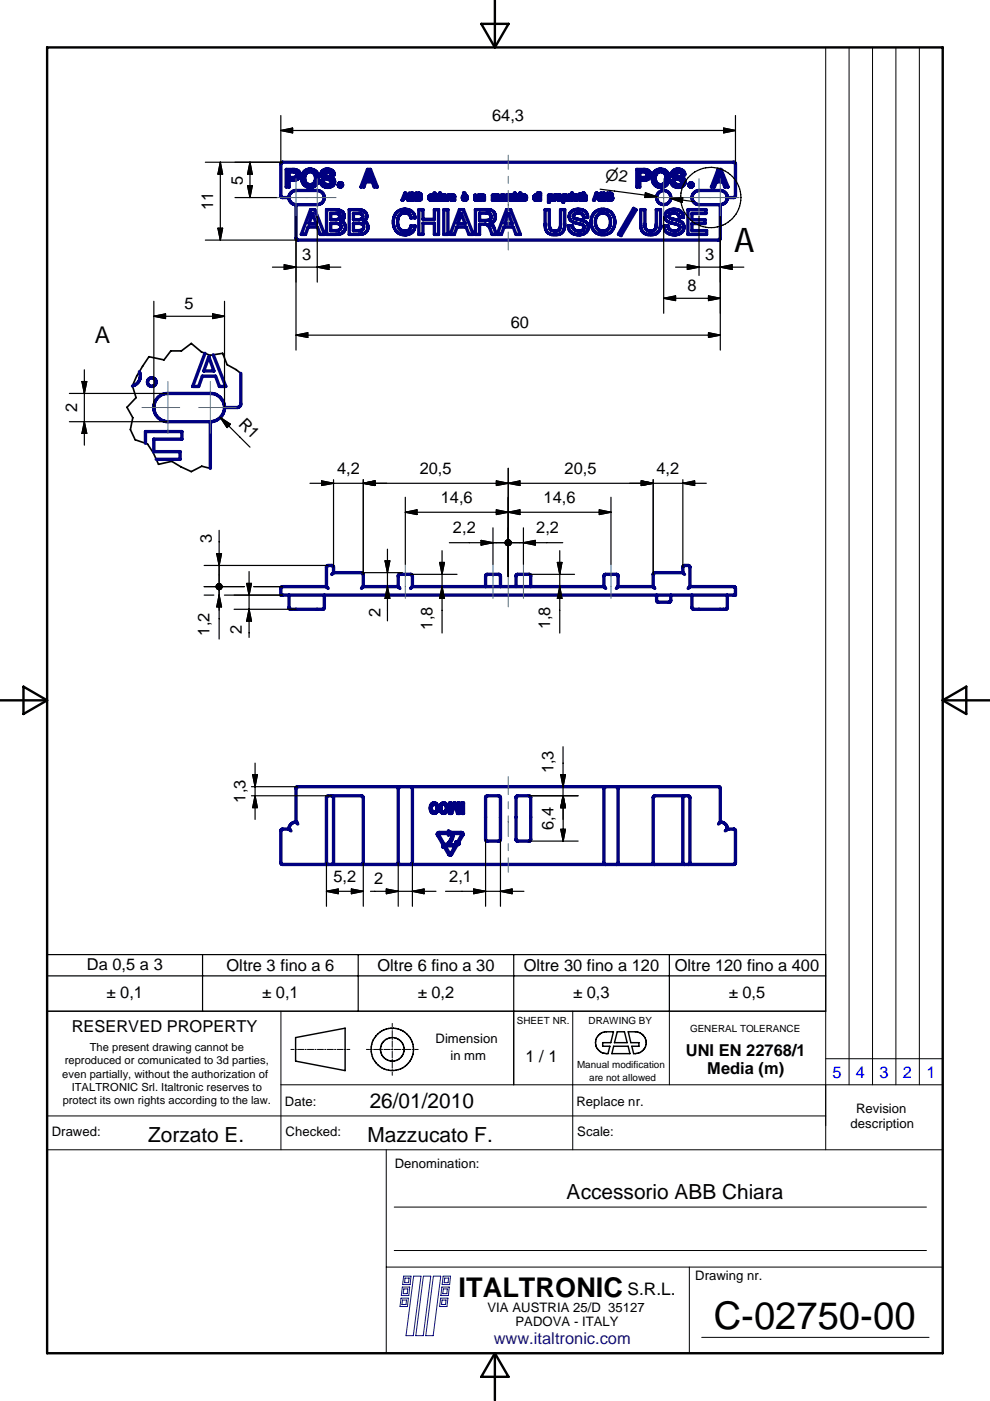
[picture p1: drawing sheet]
<svg xmlns="http://www.w3.org/2000/svg" width="210mm" height="297mm" viewBox="0 0 210 297" stroke-linecap="round" stroke-linejoin="round" font-family="sans-serif">
<g fill="none" stroke="#000080" stroke-width=".71">
<path d="M60.7 35.9h1.7a1.17 1.17 0 0 1 1.2 1.3 1.17 1.17 0 0 1-1.4 1h-.9v1.4h-.6zM61.3 36.5h.8a.59 .59 0 0 1 .8 .4 .59 .59 0 0 1-.5 .7h-1.1zM64.5 36.4a1.87 1.87 0 0 1 2.5 .1 1.87 1.87 0 0 1 0 2.6 1.87 1.87 0 0 1-2.5 .1 2.24 2.24 0 0 1 0-2.8zM64.9 36.8a1.15 1.15 0 0 1 1.4-.3 1.15 1.15 0 0 1 .6 1.3 1.2 1.2 0 0 1-1.4 1.3 1.2 1.2 0 0 1-.9-1.6zM68.4 36.2a1.46 1.46 0 0 1 1.5-.3 1.46 1.46 0 0 1 1 1.2h-.6a.81 .81 0 0 0-.8-.7 .81 .81 0 0 0-.8 .6l.4 .3 .8 .2a1.11 1.11 0 0 1 1.1 1.1 1.11 1.11 0 0 1-1.2 1.1 1.46 1.46 0 0 1-1.9-1.3l.7 .1a.99 .99 0 0 0 1.6 .4 .49 .49 0 0 0 .1-.5 .49 .49 0 0 0-.5-.3 1.85 1.85 0 0 1-1.7-1v-.4zM77.9 35.9h.6l1.5 3.7h-.6l-.5-1h-1.4l-.3 1h-.7zM78.2 36.5l.6 1.5h-1.1zM135 35.9h1.7a1.17 1.17 0 0 1 1.2 1.3 1.17 1.17 0 0 1-1.4 1h-.8v1.4h-.7zM135.7 36.5h.8a.59 .59 0 0 1 .8 .4 .59 .59 0 0 1-.6 .7h-1zM138.8 36.4a1.9 1.9 0 0 1 2.7 .1 1.9 1.9 0 0 1-.1 2.7 1.88 1.88 0 0 1-2.6-.1 1.88 1.88 0 0 1-.1-2.6zM139.4 36.6a1.21 1.21 0 0 1 1.5 .1 1.21 1.21 0 0 1 .3 1.4 1.14 1.14 0 0 1-1.3 1 1.14 1.14 0 0 1-1-1.3l.1-.6zM142.8 36.2a1.45 1.45 0 0 1 1.5-.3 1.45 1.45 0 0 1 .9 1.2h-.6a.81 .81 0 0 0-.8-.7 .81 .81 0 0 0-.8 .6l.4 .3 .8 .2a1.11 1.11 0 0 1 1.1 1.1 1.11 1.11 0 0 1-1.1 1.1 1.47 1.47 0 0 1-1.9-1.3h.6a.94 .94 0 0 0 1.3 .7 .51 .51 0 0 0 .5-.5 .51 .51 0 0 0-.6-.5 1.85 1.85 0 0 1-1.7-1l.1-.6z"/>
<path d="M152.3 35.9h.6l1.5 3.7h-.7l-.4-1h-1.4l-.4 1h-.7zM152.5 36.5l.6 1.5h-1.1zM61.3 41.9h-1.4l-.3-.2-.1-6.9 .3-.4h95.9l.2 .4v6.9l-.3 .2h-1.4M61.3 41.9a1.52 1.52 0 0 1 1.5-1.5h4.5a1.5 1.5 0 0 1 1.5 1.5 1.5 1.5 0 0 1-1.5 1.5h-4.5M61.3 41.9a1.48 1.48 0 0 0 1.5 1.5M62.8 43.4v7.1l.3 .4h89.3l.3-.4v-7.1M65.8 44.5h.9l2.1 5.2h-.9l-.6-1.5h-2l-.5 1.5h-.9zM66.3 45.3l.8 2.1h-1.6zM69.2 44.5h1.9a1.47 1.47 0 0 1 1.8 1.7l-.2 .4-.4 .3a1.46 1.46 0 0 1 .9 1.7 1.46 1.46 0 0 1-1.7 1.1h-2.3zM70.1 45.3h1a.7 .7 0 0 1 .9 .2 .7 .7 0 0 1-.1 .9l-.5 .2h-1.3zM70.1 47.4h1a.82 .82 0 0 1 1 .2 .82 .82 0 0 1 .1 1l-.5 .3h-1.6zM74 44.5h1.9a1.44 1.44 0 0 1 1.5 .4 1.44 1.44 0 0 1 .2 1.6l-.6 .4a1.46 1.46 0 0 1 .9 1.7 1.46 1.46 0 0 1-1.6 1.1h-2.3z"/>
<path d="M74.9 45.3h1a.7 .7 0 0 1 .9 .2 .7 .7 0 0 1-.2 1l-1.7 .1zM74.9 47.4h1a.8 .8 0 0 1 1.1 .3 .8 .8 0 0 1-.3 1.1l-1.8 .1zM84.2 44.9a2.23 2.23 0 0 1 3.8 1.3h-.9a1.37 1.37 0 0 0-1.3-1.1 1.37 1.37 0 0 0-1.3 1 2.14 2.14 0 0 0 1 2.9 1.21 1.21 0 0 0 1.6-1.1h.9a2.26 2.26 0 0 1-1.8 1.9 2.26 2.26 0 0 1-2.4-1.2 3.2 3.2 0 0 1 .4-3.7zM85.8 40.9h.2l.6 1.5h-.2l-.1-.4h-.7l-.2 .4h-.2zM85.9 41.1l.3 .7h-.5zM86.8 40.9h.6a.39 .39 0 0 1 .4 .3 .39 .39 0 0 1-.1 .5 .4 .4 0 0 1 .2 .4 .4 .4 0 0 1-.4 .3h-.7zM87 41.1l.6 .1 .1 .2-.7 .2zM87 41.8h.4a.27 .27 0 0 1 .3 .1 .27 .27 0 0 1-.2 .4h-.5zM87.4 41.1h.1M88.2 40.9h.6a.39 .39 0 0 1 .4 .3 .39 .39 0 0 1-.2 .5 .4 .4 0 0 1 .3 .4 .4 .4 0 0 1-.4 .3h-.7zM88.4 41.1h.3a.23 .23 0 0 1 .3 .1 .23 .23 0 0 1-.1 .4h-.5zM88.4 41.8h.4a.27 .27 0 0 1 .3 .1 .27 .27 0 0 1-.2 .4h-.5z"/>
<path d="M88.8 44.5h.9v2h2.4v-2h.9v5.2h-.9v-2.4h-2.4v2.4h-.9zM91.1 41.5l.5-.1 .2 .1v.2h-.1a.29 .29 0 0 0-.4-.2 .29 .29 0 0 0-.2 .3l.2 .5 .5-.2a.53 .53 0 0 1-.8 .2 .53 .53 0 0 1 .1-.8zM92 40.9h.2v.6a.39 .39 0 0 1 .4-.1 .39 .39 0 0 1 .3 .3v.7h-.2l-.1-.9-.4 .2v.7h-.2zM93.2 40.9h.2v.2h-.2zM93.2 41.4h.2v1h-.2zM93.7 41.5l.2-.1a.45 .45 0 0 1 .7 .4v.6l-.2-.1a.38 .38 0 0 1-.5 .2 .38 .38 0 0 1-.2-.5 .38 .38 0 0 1 .4-.2h.3a.27 .27 0 0 0-.3-.3 .27 .27 0 0 0-.3 .2h-.1zM93.8 42.1l.6-.2v.3a.28 .28 0 0 1-.3 .1 .28 .28 0 0 1-.3-.2zM94.1 44.5h.9v5.2h-.9zM94.8 41.4h.2v.1l.4-.1v.2l-.4 .1v.7h-.2zM95.5 41.5l.3-.1a.43 .43 0 0 1 .6 .2v.8l-.2-.1a.39 .39 0 0 1-.5 .2 .39 .39 0 0 1-.2-.5 .39 .39 0 0 1 .5-.2h.2a.26 .26 0 0 0-.2-.3 .26 .26 0 0 0-.3 .2h-.2zM95.7 42.1l.5-.2v.3a.27 .27 0 0 1-.3 .1 .27 .27 0 0 1-.2-.2zM97.4 44.5h.9l2.1 5.2h-1l-.6-1.5h-1.9l-.6 1.5h-.9z"/>
<path d="M97.8 45.3l.8 2.1h-1.5zM98.2 41.5a.53 .53 0 0 1 .6-.1 .53 .53 0 0 1 .3 .6h-.9a.32 .32 0 0 0 .2 .3 .32 .32 0 0 0 .4-.2h.2a.56 .56 0 0 1-.8 .3 .56 .56 0 0 1 0-.9zM98.3 40.9h.2l.2 .3zM98.3 41.7l.4-.2 .2 .3h-.7zM99.1 41.9v.1M100.7 41.4h.2v.8l.1 .1 .3-.2v-.7h.3v1h-.3v-.1l-.1 .1a.34 .34 0 0 1-.5-.2zM100.8 44.5h2.3a1.49 1.49 0 0 1 1.9 1 1.49 1.49 0 0 1-1.1 1.8 1.22 1.22 0 0 1 .8 1l.5 1.4h-.9l-.5-1.4-.5-.7-1.6-.1v2.2h-.9zM101.7 45.2h1.5a.79 .79 0 0 1 .9 .8 .79 .79 0 0 1-1 .7h-1.4zM101.8 41.4l.2 .1a.39 .39 0 0 1 .4-.1 .39 .39 0 0 1 .3 .3v.7h-.2l-.1-.9-.4 .2v.7h-.2zM104.4 41.4l.2 .1 .4-.1 .2 .1a.38 .38 0 0 1 .4-.1 .38 .38 0 0 1 .3 .3v.7h-.2l-.1-.9-.4 .2v.7h-.2v-.8l-.2-.1-.2 .2v.7h-.2zM105.7 41.4h.1M106.2 41.5l.2-.1a.45 .45 0 0 1 .6 .2v.8l-.2-.1a.39 .39 0 0 1-.5 .2 .39 .39 0 0 1-.2-.5 .39 .39 0 0 1 .5-.2h.2a.27 .27 0 0 0-.2-.3 .27 .27 0 0 0-.3 .2h-.2z"/>
<path d="M106.2 41.5h.1M106.3 42.1l.5-.2v.3a.28 .28 0 0 1-.3 .1 .28 .28 0 0 1-.2-.2zM107.3 41.4h.2v.1l.4-.1v.2l-.4 .1v.7h-.2zM107.4 44.5h.9l2 5.2h-.9l-.6-1.5h-1.9l-.6 1.5h-.9zM107.8 45.3l.8 2.1h-1.5zM108.1 41.5l.5-.1 .3 .2-.2 .1a.29 .29 0 0 0-.3-.2 .29 .29 0 0 0-.3 .3v.2a.29 .29 0 0 0 .3 .3 .29 .29 0 0 0 .3-.2h.2a.53 .53 0 0 1-.9 .2 .53 .53 0 0 1 .1-.8zM109.1 40.9h.1v.6a.39 .39 0 0 1 .4-.1 .39 .39 0 0 1 .3 .3v.7h-.2l-.1-.9-.4 .2v.7h-.1zM110.2 40.9h.2v.2h-.2zM110.2 41.4h.2v1h-.2zM113.3 41.5l.2-.1h.4v-.5h.2v1.5l-.2-.1a.47 .47 0 0 1-.6 .1 .47 .47 0 0 1-.1-.6zM113.4 41.7l.2-.2 .3 .1v.5l-.1 .2a.38 .38 0 0 1-.4-.2 .38 .38 0 0 1 0-.4zM114.4 40.9h.2v.2h-.2z"/>
<path d="M114.4 41.4h.2v1h-.2zM115.6 44.5h.9v3.4a1.05 1.05 0 0 0 .9 1.1l.9-.1 .4-.5 .2-3.9h.8v3.2a1.9 1.9 0 0 1-2.4 2.1 1.71 1.71 0 0 1-1.7-1.9zM116.3 41.4l.2 .1a.52 .52 0 0 1 .8 .3 .52 .52 0 0 1-.6 .7l-.2-.1v.5h-.2zM116.6 41.5a.37 .37 0 0 1 .5 .5 .37 .37 0 0 1-.6 .2zM117.5 41.4h.2v.1l.3-.1v.2l-.3 .1v.7h-.2zM118.4 41.6l.2-.1a.38 .38 0 0 1 .3 .5 .38 .38 0 0 1-.5 .2zM119.3 41.4l.2 .1a.51 .51 0 0 1 .8 .4 .51 .51 0 0 1-.8 .5v.5h-.2zM119.5 41.7a.31 .31 0 0 1 .4-.2 .31 .31 0 0 1 .2 .4 .32 .32 0 0 1-.2 .4 .32 .32 0 0 1-.4-.1zM120.5 41.4h.2v.1l.4-.1v.2l-.4 .1v.7h-.2zM121 45a2.29 2.29 0 0 1 3.5 .5l.1 .6h-.8a1.22 1.22 0 0 0-.9-.9 1.22 1.22 0 0 0-1.3 .4 .74 .74 0 0 0 .9 .9l.5 .1a1.67 1.67 0 0 1 1.6 2.2 2.32 2.32 0 0 1-4.1-.5v-.4h.9a1.36 1.36 0 0 0 1 1.1 1.36 1.36 0 0 0 1.4-.6 1.05 1.05 0 0 0-1.2-1l-.4-.1a1.41 1.41 0 0 1-1.4-.8 1.41 1.41 0 0 1 .2-1.5zM121.2 40.9h.2v.2h-.2zM121.2 41.4h.2v1h-.2z"/>
<path d="M121.7 41.6a.53 .53 0 0 1 .6-.2 .53 .53 0 0 1 .3 .6h-.8a.32 .32 0 0 0 .2 .3 .32 .32 0 0 0 .4-.2h.2a.54 .54 0 0 1-.8 .3 .54 .54 0 0 1-.1-.8zM121.9 41.6l.3-.1 .2 .3h-.6zM122.9 41.1h.1v.3h.2v.1h-.2v.6l.3 .3h-.4v-.9h-.2zM123.4 41.5l.2-.1a.5 .5 0 0 1 .7 .2v.8l-.2-.1a.38 .38 0 0 1-.7 .1 .38 .38 0 0 1 .3-.6h.4a.27 .27 0 0 0-.2-.3 .27 .27 0 0 0-.3 .2h-.2zM123.6 42.1l.5-.2v.3a.28 .28 0 0 1-.3 .1 .28 .28 0 0 1-.2-.2zM123.6 40.9h.2l.2 .3zM126 45.1a2.59 2.59 0 0 1 3.3-.3 2.59 2.59 0 0 1 1 3.1 2.56 2.56 0 0 1-3.3 1.7 2.56 2.56 0 0 1-1.6-3.4zM126.4 40.9h.2l.6 1.5h-.2l-.2-.4h-.6l-.2 .4h-.2zM126.5 41.1l.3 .7h-.5zM126.7 45.6a1.65 1.65 0 0 1 2-.2 1.65 1.65 0 0 1 .7 1.9 1.62 1.62 0 0 1-1.7 1.7 1.62 1.62 0 0 1-1.5-1.9l.1-.9zM127.4 40.9l.6 .1a.36 .36 0 0 1 .4 .2 .36 .36 0 0 1-.2 .5 .4 .4 0 0 1 .3 .4 .4 .4 0 0 1-.4 .3h-.7zM127.6 41.1h.3a.23 .23 0 0 1 .3 .1 .23 .23 0 0 1-.1 .4h-.5z"/>
<path d="M127.6 41.8h.4a.27 .27 0 0 1 .3 .1 .27 .27 0 0 1-.2 .4h-.5zM128.8 40.9l.6 .1a.35 .35 0 0 1 .4 .2 .35 .35 0 0 1-.2 .5 .4 .4 0 0 1 .3 .4 .4 .4 0 0 1-.4 .3h-.7zM129 41.1h.3a.24 .24 0 0 1 .3 .2 .24 .24 0 0 1-.3 .3h-.3zM129 41.8h.3a.27 .27 0 0 1 .4 .1 .27 .27 0 0 1-.2 .4h-.5zM134.3 44.2l.6 .3-3.2 5.5-.6-.3zM135.8 44.5h.9l.1 3.4a1 1 0 0 0 .8 1.1l1-.1 .4-.5 .1-3.9h.9v3.2a1.91 1.91 0 0 1-2.4 2.1 1.83 1.83 0 0 1-1.8-2.3zM141.4 44.9a2.17 2.17 0 0 1 3.5 .9v.3h-.9a1.21 1.21 0 0 0-.9-.9 1.21 1.21 0 0 0-1.2 .5 .78 .78 0 0 0 .9 .8l.4 .1a1.69 1.69 0 0 1 1.7 2.2 2.33 2.33 0 0 1-4-.3l-.1-.6h.9a1.34 1.34 0 0 0 1 1.1 1.34 1.34 0 0 0 1.4-.6 1.04 1.04 0 0 0-1.2-1l-.4-.1a1.42 1.42 0 0 1-1.4-.9 1.42 1.42 0 0 1 .3-1.5zM145.9 44.5h3.8v.8h-3v1.3h2.8v.8h-2.8v1.5h3.1v.8h-3.9zM154.2 41.9a1.52 1.52 0 0 0-1.5-1.5h-4.5a1.5 1.5 0 0 0-1.5 1.5 1.5 1.5 0 0 0 1.5 1.5h4.5M154.2 41.9a1.48 1.48 0 0 1-1.5 1.5M29.5 78.8l.2 .9a2.11 2.11 0 0 1-1.6 2.2M43.5 74.9l-2.6 7h1.2l.8-2.1h2.8l.8 2.1h1.4l-2.7-6.7"/>
<path d="M44.3 75.6l1.1 3.1h-2.2zM51.1 79.2l-.1 6.7-.5 .5h-2.9M30.8 94v-2.5h7.8v1.6h-6v2.7h5.6v1.6h-5.1M33.7 84.1l.7-.5 .8-.2h9.4a3 3 0 0 1 3 3 3 3 0 0 1-3 3h-9a3 3 0 0 1-2.8-2 3 3 0 0 1 .9-3.3zM44.6 89.4v9.9M61.3 126.2v2.6a.93 .93 0 0 0 1.2 .4h5.4a.64 .64 0 0 0 .9-.4v-2.6M69.2 124.4h-9.4l-.3 .4v1.4h96.4v-1.4l-.2-.4h-9.4M70.7 121.4l-.4 .4M70.7 121.4l6.1 .1 .2 .3v2.6M70.7 121.4l-.1-1.4h-1.3l-.1 4.4 .4 .4M70.7 121.4h.1M77 124.4h7.4"/>
<path d="M77 124.4l-.4 .4M87.4 124.4v-2.2l-.1-.3-2.5-.1-.3 .1-.1 .3v2.2l.4 .4M87.4 124.4h40.6M87.4 124.4l-.3 .4M103 124.4v-2.4l.3-.2 2.7 .1 .1 .3v2.2M109.4 124.4v-2.4l.3-.2 2.7 .1 .1 2.5M128 124.4v-2.2l.2-.3 2.5-.1 .2 .1 .1 .3v2.2l-.3 .4M128 124.4l.4 .4M131 124.4h7.5M139.2 126.2v1.1a.98 .98 0 0 0 1.3 .4h.9a.62 .62 0 0 0 .8-.4v-1.1M144.8 121.4l.3 .4M144.8 121.4l.1-1.4h1.3l.1 .3v4.1"/>
<path d="M144.8 121.4l-6.1 .1-.2 .3v2.6l.3 .4M146.3 124.4l-.4 .4M146.7 126.2v2.6a.98 .98 0 0 0 1.3 .4h5.4a.58 .58 0 0 0 .8-.4v-2.6M61.3 175.8h.1M61.3 175.8h-1.4l-.3 .2-.1 6.9 .3 .4h95.9l.2-.4v-6.9l-.3-.2h-1.4M61.3 175.8l.4 .4M62.8 174.3l.3 .4M62.8 174.3h.1M62.8 174.3v-7.1l.1-.3 .2-.1h89.3l.2 .1 .1 .3v7.1M62.8 174.3a1.45 1.45 0 0 0-1.5 1.5M70.3 168.7l.4 .4v13.8l-.4 .4M84.8 166.8l-.3 .1-.1 .3v15.7l.1 .3 .3 .1"/>
<path d="M87.1 166.8l.3 .4v15.7l-.3 .4M91.6 170.4a.91 .91 0 0 1 1.1 .1 .91 .91 0 0 1 .2 1.1 .85 .85 0 0 1-1 .9 .85 .85 0 0 1-.7-1.2zM91.7 170.6a.68 .68 0 0 1 .8 .1 .68 .68 0 0 1 .1 .8 .61 .61 0 0 1-.5 .7 .61 .61 0 0 1-.6-.7zM92.8 176.6l2.3-.1v-.3l.5 .3h2.2l.3 .2v.4l-1 1.7 .3 .1-.5 .3-1.2 2h-.5l-1.1-1.8-.2 .2v-.7l-1.2-2zM93 176.8l2.1-.1v.3l.5-.3h2.2l.2 .2-1 1.7-.3-.1v.6l-1.2 2-1.2-1.8 .3-.2-.5-.3zM93.6 170.4a.91 .91 0 0 1 1.1 .1 .91 .91 0 0 1 .2 1.1 .85 .85 0 0 1-1 .9 .85 .85 0 0 1-.7-1.2zM93.6 170.7a.62 .62 0 0 1 .8-.1 .62 .62 0 0 1 .3 .7 .65 .65 0 0 1-.6 .9 .65 .65 0 0 1-.6-.9zM95.3 170.2h.3v1.9l.6-1.9h.3l.7 1.9v-1.9h.2v2.3h-.4l-.6-1.9-.6 1.9h-.5zM95.8 177.1h.2l-.1 .6-.8 1.4h1v.2h-1.3v-.2l.8-1.2zM98 170.2h.3v2.3h-.3zM103.1 168.8l.2-.1h2.4l.4 .4v8.9l-.2 .3h-2.6l-.3-.2zM109.5 168.8l.2-.1h2.5l.3 .3v9l-.2 .3h-2.6l-.3-.2z"/>
<path d="M128.4 166.8l-.4 .4v15.7l.4 .4M130.7 166.8l.2 .1 .1 .3v15.7l-.1 .3-.2 .1M145.1 168.7l-.3 .4v13.8l.1 .3 .2 .1M152.7 174.3l-.3 .4M152.7 174.3h.1M152.7 174.3a1.45 1.45 0 0 1 1.5 1.5M154.2 175.8h.1M154.2 175.8l-.4 .4M69.6 183.3l-.3-.1-.1-.3v-13.8l.4-.4h7l.4 .4v13.8l-.4 .4M95.3 181h.1M138.8 183.3l-.2-.1-.1-.3v-13.8l.3-.4h7.1l.3 .3 .1 13.9-.4 .4"/>
<circle cx="72.2" cy="39.2" r=".46"/>
<circle cx="146.5" cy="39.2" r=".46"/>
<circle cx="111.1" cy="41.9" r=".36"/>
<circle cx="111.1" cy="41.9" r=".55"/>
<circle cx="118.6" cy="41.9" r=".56"/>
<circle cx="140.7" cy="41.9" r="1.51"/>
<circle cx="32.2" cy="81" r=".93"/>
</g>
<path d="M51.1 79.2l-1-.8-1.9-1.1-1-2.4-2.6 .5-1.9-.8-2.1-1.8-2.1 1.6h-2.3l-1.4 1.9-3.2-.7a29.2 29.2 0 0 0-3.5 6.3l.8 2.4-2 2.1 1.3 2.2-.6 2.5 1.1 2.1 2.6 .9 1.2 1.9 1.1 2.4 2.8-.6 2 1.2 2.2 1 2.2-1.2 1.8 .5" fill="none" stroke="#000" stroke-width=".36"/>
<path d="M10 10.1h189.9v276.8h-189.9zM102 5.1h5.8l-2.9 5zM104.9 0v10.1M0 148.5h10M5 145.6l5 2.9-5 2.9zM199.9 148.5l5-2.9v5.8zM199.9 148.5h10M104.9 286.9v10M104.9 286.9l2.9 5h-5.8z" fill="none" stroke="#000" stroke-width=".51"/>
<g fill="none" stroke="#000" stroke-width=".25">
<path d="M43.5 34.4h16.4M46.7 34.4v16.5M46.7 34.4l.5 2.5h-1zM52.5 39.4h1l-.5 2.5zM53 34.4l.5 2.5h-1zM53 34.4v7.5M59.5 24.5v10.3M59.5 27.7l2.5-.5v1zM153.4 27.2l2.5 .5-2.5 .5zM155.9 24.5v10.3M155.9 27.7h-96.4M43.5 50.9h19.6"/>
<path d="M46.2 48.4h1l-.5 2.5zM49.8 41.9h9M57.8 56.6h14.5M60.3 56.1l2.5 .5-2.5 .5zM62.8 45.9v28.3M67.3 56.6l2.4-.5v1zM67.3 45.9v13.9M127.2 40.1l12.1 1.6M136.8 41.4l2.5 .3M136.8 40.9l2.5 .8-2.6 .2zM140.7 45.9v20.5M142.2 42.1l2.6-.2-.2 1z"/>
<path d="M142.2 42.1l5 .7M143.2 56.6h14.5M145.7 56.1l2.5 .5-2.5 .5zM148.2 45.9v12.5M152.7 45.9v28.3M152.7 56.6l2.5-.5v1zM17.9 78.4v16M32.6 63.9v22.4M32.6 67.1l2.5-.6v1zM45.1 66.5l2.5 .6-2.5 .4zM47.6 63.9v22.4M47.6 67.1h-15"/>
<path d="M62.8 71.1l2.5-.6v1zM140.7 63.2l2.5-.5v1zM150.2 70.5l2.5 .6-2.5 .4zM150.2 62.7l2.5 .5-2.5 .5zM152.7 63.2h-12M152.7 71.1h-89.9M14.7 83.4h20.8M14.7 89.4h20.8M17.4 80.9h1l-.5 2.5zM17.9 89.4l.5 2.5h-1zM46.7 88.5l2.2 1.4-.8 .8zM46.7 88.5l6.3 6.3"/>
<path d="M107.8 99.3v22.9M43.3 119.9h26.3M46 117.4h1l-.5 2.5zM46.5 112.4v23.1M65.7 102.5h84.1M68.2 102l2.5 .5-2.5 .4zM70.7 101.7v18.6M77 102.5l2.5-.5v.9zM77 101.7v20.1M81.6 118.9h1.1l-.6 2.5zM82.1 116.4v15.2M85.9 108.6l2.5-.5v1z"/>
<path d="M85.9 105.4v14.2M93.2 119.3h1l-.5 2.5zM93.7 116.8v17.4M95.3 115.1h24M102 114.6l2.5 .5-2.5 .5zM104.5 111.9v7.7M105.2 108.1l2.6 .5-2.6 .5zM105.2 102l2.6 .5-2.6 .4zM107.8 108.6l2.4-.5v1zM107.8 102.5l2.4-.5v.9zM111 115.1l2.5-.5v1zM111 111.9v7.7"/>
<path d="M118.2 119.3h.9l-.4 2.5zM118.7 116.8v17.4M127.1 108.1l2.4 .5-2.4 .5zM129.5 105.4v14.2M129.5 108.6h-43.6M136 102l2.5 .5-2.5 .4zM138.5 101.7v20.1M144.8 102.5l2.5-.5v.9zM144.8 101.7v18.6M43.3 126.2h2M46.5 126.2l.5 2.5h-1zM47.6 126.2h12.3"/>
<path d="M49.6 129.2h13.2M51.8 124.4h-8.5M52.3 123.7h1l-.5 2.5zM52.8 121.2v13.9M52.8 129.2l.5 2.5h-1zM59.9 124.4h-6.1M76.6 121.4h8.7M82.1 124.4l.6 2.5h-1.1zM87.1 121.8h9.8M93.7 124.4l.5 2.5h-1zM112.2 121.8h9.6M118.7 124.4l.4 2.5h-.9z"/>
<path d="M119.4 158.3v15.4M53.3 168.7h17M53.3 166.8h9.8M53.6 164.3h1l-.5 2.5zM54.1 168.7l.5 2.5h-1zM54.1 161.8v11.9M103 178v14.2M106.1 178v14.2M112.2 168.7h10.4M112.2 178.3h10.4M118.9 164.3h1l-.5 2.5zM118.9 175.8h1l-.5 2.5z"/>
<path d="M118.9 171.2l.5-2.5 .5 2.5M118.9 171.2h1M119.4 168.7v9.6M119.4 168.7l.5 2.5M119.4 168.7l-.5 2.5M69.2 189l2.5-.5v1zM69.2 182.9v9.3M74.5 188.5l2.5 .5-2.5 .5zM77 189h-7.8M77 182.9v9.3M78.5 189h13.9M81.9 188.5l2.5 .5-2.5 .5z"/>
<path d="M84.4 182.9v9.3M87.4 182.9v9.3M87.4 189l2.5-.5v1zM94.5 189h16.6M100.4 188.5l2.6 .5-2.6 .5zM106.1 189l2.5-.5v1zM10 206.9h165.1M10 202.4h165.1v12h-165.1zM42.9 202.4v12M75.9 202.4v12M108.9 202.4v12M141.9 202.4v12"/>
<circle cx="150.7" cy="41.9" r="6.4"/>
</g>
<g fill="none" stroke="#000" stroke-width=".3">
<path d="M62.7 220l10.5-2v9l-10.5-2zM108.9 214.4v15.6M126.9 219.5l.6-.5a4.2 4.2 0 0 1 2.6-.2l-.6 2.3h-1.7v.7h1.5l-.4 1.6a2.32 2.32 0 0 1-2.4-1.3 2.32 2.32 0 0 1 .4-2.6zM130.9 218.8h1.5l.6 2.3h-2.7zM133.2 218.8a4.1 4.1 0 0 1 2.5 .2 2.33 2.33 0 0 1 1.2 2.8 2.33 2.33 0 0 1-2.6 1.6l-.3-1.6h1.5v-.7h-1.7zM130.1 221.8h3.1l.4 1.6h-3.9z"/>
<circle cx="83.2" cy="222.5" r="2.5"/>
<circle cx="83.2" cy="222.5" r="4.5"/>
</g>
<g fill="none" stroke="#000" stroke-width=".21">
<path d="M180 10.1v219.9M185 10.1v219.9M189.9 10.1v219.9M194.9 10.1v219.9M59.6 214.4v29.4M83.2 217v.7M83.2 218v.2M83.2 218.5v1.4M121.4 214.4v29.4M141.9 214.4v15.6M175.1 214.4h-165.1v72.5h189.9v-276.8h-24.8v233.7M10 236.6h165.1"/>
<path d="M59.6 230h140.3M61.7 222.5h.6M62.6 222.5h.2M63.1 222.5h1.3M64.7 222.5h.2M65.2 222.5h1.3M66.8 222.5h.2M67.3 222.5h1.3M68.8 222.5h.3M69.4 222.5h1.3M70.9 222.5h.3M71.5 222.5h1.2"/>
<path d="M73 222.5h.3M73.5 222.5h.7M77.7 222.5h.7M78.6 222.5h.3M79.2 222.5h1.4M80.9 222.5h.2M81.4 222.5h1.4M83 222.5h.3M83.2 220.2v.2M83.2 220.7v1.4M83.2 222.3v.3M83.2 222.9v1.4"/>
<path d="M83.2 224.6v.2M83.2 225.1v1.4M83.2 226.7v.3M83.2 227.3v.7M83.6 222.5h1.4M85.2 222.5h.3M85.8 222.5h1.3M87.4 222.5h.3M88 222.5h.7M175.1 224.5h24.8M10 243.8h189.9M81.9 243.8v43.1"/>
<path d="M83.6 255.9h112.8M81.9 268.6h118M83.6 265.1h112.8M146.2 268.6v18.3M148.8 283.5h48.2"/>
</g>
<g fill="none" stroke="#001f7e" stroke-width=".21">
<path d="M85 275.2h1.6l-.2 1.8h-1.6zM85.3 272.9h1.6l-.2 1.8h-1.6zM85.3 275.6h.9l-.1 1h-.9zM85.6 270.6h1.5l-.1 1.8h-1.6zM85.6 273.3h.9l-.2 1h-.8zM85.9 271h.8l-.1 .9h-.8zM87.7 270.6h1.6l-1.7 12.6h-1.5zM89.8 270.6h1.5l-1.6 12.6h-1.5zM91.9 270.6h1.6l-1.7 12.6h-1.5zM93.4 275.2h1.6l-.2 1.8h-1.6zM93.7 272.9h1.5l-.1 1.8h-1.6zM93.7 275.6h.9l-.1 1h-.9z"/>
<path d="M94 270.6h1.5l-.2 1.8h-1.6zM94 273.3h.8l-.1 1h-.8zM94.3 271h.8l-.1 .9h-.8z"/>
</g>
<g fill="none" stroke="#408080" stroke-width=".21">
<path d="M62.8 37.9v8M67.3 37.9v8M107.8 32.9v3M107.8 37.4v1.5M140.7 37.9v8M148.2 37.9v8M152.7 37.9v8M58.8 41.9h12.4M107.8 40.4v4.3M107.8 46.2v1.5M107.8 49.2v3.8M136.7 41.9h20"/>
<path d="M30.1 86.4h8M35.6 80.9v11M42.1 86.4h8M44.6 80.9v11M85.9 119.6v7.3M104.5 119.6v7.3M111 119.6v7.3M129.5 119.6v7.3M107.8 122.2v6.5M107.8 164.7v3.8M107.8 170v1.5M107.8 173v4.4"/>
<path d="M107.8 178.9v1.5M107.8 181.9v3"/>
</g>
<g fill="#000" stroke="#000" stroke-width=".25">
<path d="M46.7 34.4l.5 2.5h-1zM52.5 39.4h1l-.5 2.5zM53 34.4l.5 2.5h-1zM59.5 27.7l2.5-.5v1zM153.4 27.2l2.5 .5-2.5 .5zM46.2 48.4h1l-.5 2.5zM60.3 56.1l2.5 .5-2.5 .5zM67.3 56.6l2.4-.5v1zM136.8 40.9l2.5 .8-2.6 .2zM142.2 42.1l2.6-.2-.2 1zM145.7 56.1l2.5 .5-2.5 .5zM152.7 56.6l2.5-.5v1z"/>
<path d="M32.6 67.1l2.5-.6v1zM45.1 66.5l2.5 .6-2.5 .4zM62.8 71.1l2.5-.6v1zM140.7 63.2l2.5-.5v1zM150.2 70.5l2.5 .6-2.5 .4zM150.2 62.7l2.5 .5-2.5 .5zM17.4 80.9h1l-.5 2.5zM17.9 89.4l.5 2.5h-1zM46.7 88.5l2.2 1.4-.8 .8zM46 117.4h1l-.5 2.5zM68.2 102l2.5 .5-2.5 .4zM77 102.5l2.5-.5v.9z"/>
<path d="M81.6 118.9h1.1l-.6 2.5zM85.9 108.6l2.5-.5v1zM93.2 119.3h1l-.5 2.5zM102 114.6l2.5 .5-2.5 .5zM105.2 108.1l2.6 .5-2.6 .5zM105.2 102l2.6 .5-2.6 .4zM107.1 115.1l.1 .3zM107.1 115.1l.2 .5zM107.1 115.1l.4 .5h-.2zM107.1 115.1l.6 .6zM107.1 115.1l.8 .6h-.2zM107.1 115.1l1 .5-.2 .1z"/>
<path d="M107.1 115.1l1.1 .4-.1 .1zM107.1 115.1l1.2 .2-.1 .2zM107.1 115.1l1.3 .1-.1 .1zM107.1 115.1l1.3-.1v.2zM107.1 115.1l1.2-.3 .1 .2zM107.1 115.1l1.1-.4 .1 .1zM107.1 115.1l1-.6 .1 .2zM107.1 115.1l.8-.7 .2 .1zM107.7 114.4h.2l-.8 .7zM107.5 114.5l.2-.1-.6 .7zM107.3 114.6l.2-.1-.4 .6zM107.3 114.6l-.2 .5z"/>
<path d="M107.2 114.7l-.1 .4zM107.1 114.9v.2zM108.3 114.7l.1 .4zM108.1 114.6l.3 .5zM108 114.5l.4 .6zM107.8 114.4l.2 .1 .4 .6zM107.6 114.4h.2l.6 .7zM107.4 114.5l.2-.1 .8 .7zM107.4 114.5l1 .6-1.1-.4zM107.3 114.7l1.1 .4-1.2-.3zM107.2 114.8l1.2 .3-1.3-.1zM107.1 115l1.3 .1-1.3 .1z"/>
<path d="M107.1 115.2l1.3-.1-1.2 .2zM107.2 115.3l1.2-.2-1.1 .4zM107.3 115.5l1.1-.4-1 .5zM107.4 115.6l1-.5-.8 .6zM107.6 115.7l.8-.6-.6 .6zM108.4 115.1l-.6 .6zM108.4 115.1l-.4 .5zM108.4 115.1l-.3 .5zM108.4 115.1l-.1 .3zM108.4 115.1l-.1 .2zM107.8 108.6l2.4-.5v1zM107.8 102.5l2.4-.5v.9z"/>
<path d="M111 115.1l2.5-.5v1zM118.2 119.3h.9l-.4 2.5zM127.1 108.1l2.4 .5-2.4 .5zM136 102l2.5 .5-2.5 .4zM144.8 102.5l2.5-.5v.9zM46.1 123.9l.4-.1zM46 124l.5-.2zM46 124l.5-.2-.6 .3zM45.9 124.1l.6-.3-.7 .5zM45.8 124.3l.7-.5-.7 .7zM46.5 123.8l-.6 .9-.1-.2zM46.5 123.8l-.5 1-.1-.1z"/>
<path d="M46.5 123.8l-.3 1.1-.2-.1zM46.5 123.8l-.1 1.2-.2-.1zM46.5 123.8l.1 1.2h-.2zM46.5 123.8l.2 1.1-.1 .1zM46.5 123.8l.4 1-.2 .1zM46.5 123.8l.5 .9-.1 .1zM46.5 123.8l.6 .7-.1 .2zM46.5 123.8l.6 .5v.2zM46.5 123.8l.5 .3 .1 .2zM46.5 123.8l.5 .3zM46.5 123.8l.4 .2zM46.5 123.8l.3 .1z"/>
<path d="M46.5 123.8h.1zM46.5 125l.3-.1zM46.5 125l.4-.2zM46.5 125l.5-.4zM46.5 125l.6-.6zM47.1 124.2v.2l-.6 .6zM47 124.1l.1 .1-.6 .8zM46.9 123.9l.1 .2-.5 .9zM46.7 123.8l.2 .1-.4 1.1zM46.6 123.8h.1l-.2 1.2zM46.4 123.8h.2l-.1 1.2zM46.2 123.8h.2l.1 1.2z"/>
<path d="M46 123.9l.2-.1 .3 1.2zM46 123.9l.5 1.1-.6-.9zM45.9 124.1l.6 .9-.7-.8zM45.8 124.2l.7 .8-.7-.6zM45.8 124.4l.7 .6zM45.9 124.6l.6 .4zM46 124.8l.5 .2zM46.1 124.9l.4 .1zM46.3 125h.2zM46.5 126.2l.5 2.5h-1zM52.3 123.7h1l-.5 2.5zM52.8 129.2l.5 2.5h-1z"/>
<path d="M82.1 124.4l.6 2.5h-1.1zM93.7 124.4l.5 2.5h-1zM118.7 124.4l.4 2.5h-.9zM53.6 164.3h1l-.5 2.5zM54.1 168.7l.5 2.5h-1zM118.9 164.3h1l-.5 2.5zM118.9 175.8h1l-.5 2.5zM119.4 168.7l.5 2.5h-1zM69.2 189l2.5-.5v1zM74.5 188.5l2.5 .5-2.5 .5zM81.9 188.5l2.5 .5-2.5 .5zM87.4 189l2.5-.5v1z"/>
<path d="M100.4 188.5l2.6 .5-2.6 .5zM106.1 189l2.5-.5v1z"/>
</g>
<text font-size="8.1" x="151.3" y="281.8">C-02750-00</text>
<text font-size="7.2" x="155.6" y="53.4">A</text>
<text font-size="5.8" x="97.2" y="274.9">ITALTRONIC</text>
<text font-size="4.9" x="20.1" y="72.7">A</text>
<g font-size="4.4">
<text x="78.4" y="234.8">26/01/2010</text>
<text x="31.4" y="242.1">Zorzato E.</text>
<text x="77.9" y="242.1">Mazzucato F.</text>
<text x="120.1" y="254.2">Accessorio ABB Chiara</text>
</g>
<text font-size="3.7" x="133.1" y="274.5">S.R.L.</text>
<g font-size="3.5">
<text x="104.4" y="25.7">64,3</text>
<text x="51.5" y="39.1" transform="rotate(-90 51.5 39.1)">5</text>
<text x="45.2" y="44.6" transform="rotate(-90 45.2 44.6)">11</text>
<text x="64.1" y="55.1">3</text>
<text x="149.5" y="55.1">3</text>
<text x="39.1" y="65.5">5</text>
<text x="145.8" y="61.7">8</text>
<text x="108.3" y="69.5">60</text>
<text x="16.4" y="87.4" transform="rotate(-90 16.4 87.4)">2</text>
<text x="50.4" y="90.1" transform="rotate(45 50.4 90.1)">R1</text>
<text x="71.5" y="100.5">4,2</text>
<text x="89" y="100.5">20,5</text>
<text x="119.7" y="100.5">20,5</text>
<text x="139.2" y="100.5">4,2</text>
<text x="93.5" y="106.6">14,6</text>
<text x="115.3" y="106.6">14,6</text>
<text x="96" y="113.1">2,2</text>
<text x="113.7" y="113.1">2,2</text>
<text x="44.9" y="115.2" transform="rotate(-90 44.9 115.2)">3</text>
<text x="80.6" y="130.9" transform="rotate(-90 80.6 130.9)">2</text>
<text x="44.4" y="134.7" transform="rotate(-90 44.4 134.7)">1,2</text>
<text x="51.3" y="134.4" transform="rotate(-90 51.3 134.4)">2</text>
<text x="91.7" y="133.5" transform="rotate(-90 91.7 133.5)">1,8</text>
<text x="116.6" y="133.5" transform="rotate(-90 116.6 133.5)">1,8</text>
<text x="117.3" y="163.9" transform="rotate(-90 117.3 163.9)">1,3</text>
<text x="52.1" y="170.2" transform="rotate(-90 52.1 170.2)">1,3</text>
<text x="117.4" y="175.9" transform="rotate(-90 117.4 175.9)">6,4</text>
<text x="70.7" y="186.9">5,2</text>
<text x="79.3" y="187.5">2</text>
<text x="95.2" y="186.9">2,1</text>
<text x="18.4" y="205.7">Da 0,5 a 3</text>
<text x="48" y="205.9">Oltre 3 fino a 6</text>
<text x="80" y="205.9">Oltre 6 fino a 30</text>
<text x="111.1" y="205.9">Oltre 30 fino a 120</text>
<text x="143.1" y="205.9">Oltre 120 fino a 400</text>
<text x="22.6" y="211.6">± 0,1</text>
<text x="55.6" y="211.6">± 0,1</text>
<text x="88.6" y="211.6">± 0,2</text>
<text x="121.5" y="211.6">± 0,3</text>
<text x="154.5" y="211.6">± 0,5</text>
<text x="15.2" y="218.7">RESERVED PROPERTY</text>
<text x="111.4" y="225.2">1 / 1</text>
<text x="145.4" y="223.8">UNI EN 22768/1</text>
<text x="150" y="227.8">Media (m)</text>
</g>
<g font-size="3.5" fill="#00f">
<text x="176.5" y="228.6">5</text>
<text x="181.5" y="228.6">4</text>
<text x="186.5" y="228.6">3</text>
<text x="191.4" y="228.6">2</text>
<text x="196.4" y="228.6">1</text>
</g>
<text font-size="3.5" fill="#26009a" x="104.7" y="285">www.italtronic.com</text>
<text font-size="3.3" x="128.2" y="38.1" transform="rotate(7 128.2 38.1)">⌀2</text>
<g font-size="2.8">
<text x="92.3" y="221.1">Dimension</text>
<text x="95.5" y="224.7">in mm</text>
<text x="60.4" y="234.5">Date:</text>
<text x="122.2" y="234.5">Replace nr.</text>
<text x="180.3" y="239.2">description</text>
<text x="181.5" y="236">Revision</text>
<text x="11" y="240.9">Drawed:</text>
<text x="60.6" y="240.9">Checked:</text>
<text x="122.4" y="240.9">Scale:</text>
<text x="83.7" y="247.7">Denomination:</text>
<text x="147.4" y="271.5">Drawing nr.</text>
<text x="103.4" y="278.1">VIA AUSTRIA 25/D 35127</text>
<text x="109.3" y="281.1">PADOVA - ITALY</text>
</g>
<g font-size="2.4">
<text x="13.7" y="225.6">reproduced or comunicated to 3d parties,</text>
<text x="19" y="222.8">The present drawing cannot be</text>
<text x="13.2" y="228.5">even partially, without the authorization of</text>
<text x="15.2" y="231.3">ITALTRONIC Srl. Italtronic reserves to</text>
<text x="13.3" y="234.1">protect its own rights according to the law.</text>
</g>
<g font-size="2.1">
<text x="109.6" y="217.2">SHEET NR.</text>
<text x="124.8" y="217.1">DRAWING BY</text>
<text x="146.3" y="218.8">GENERAL TOLERANCE</text>
<text x="122.4" y="226.5">Manual modification</text>
<text x="124.9" y="229.1">are not allowed</text>
</g>
</svg>
